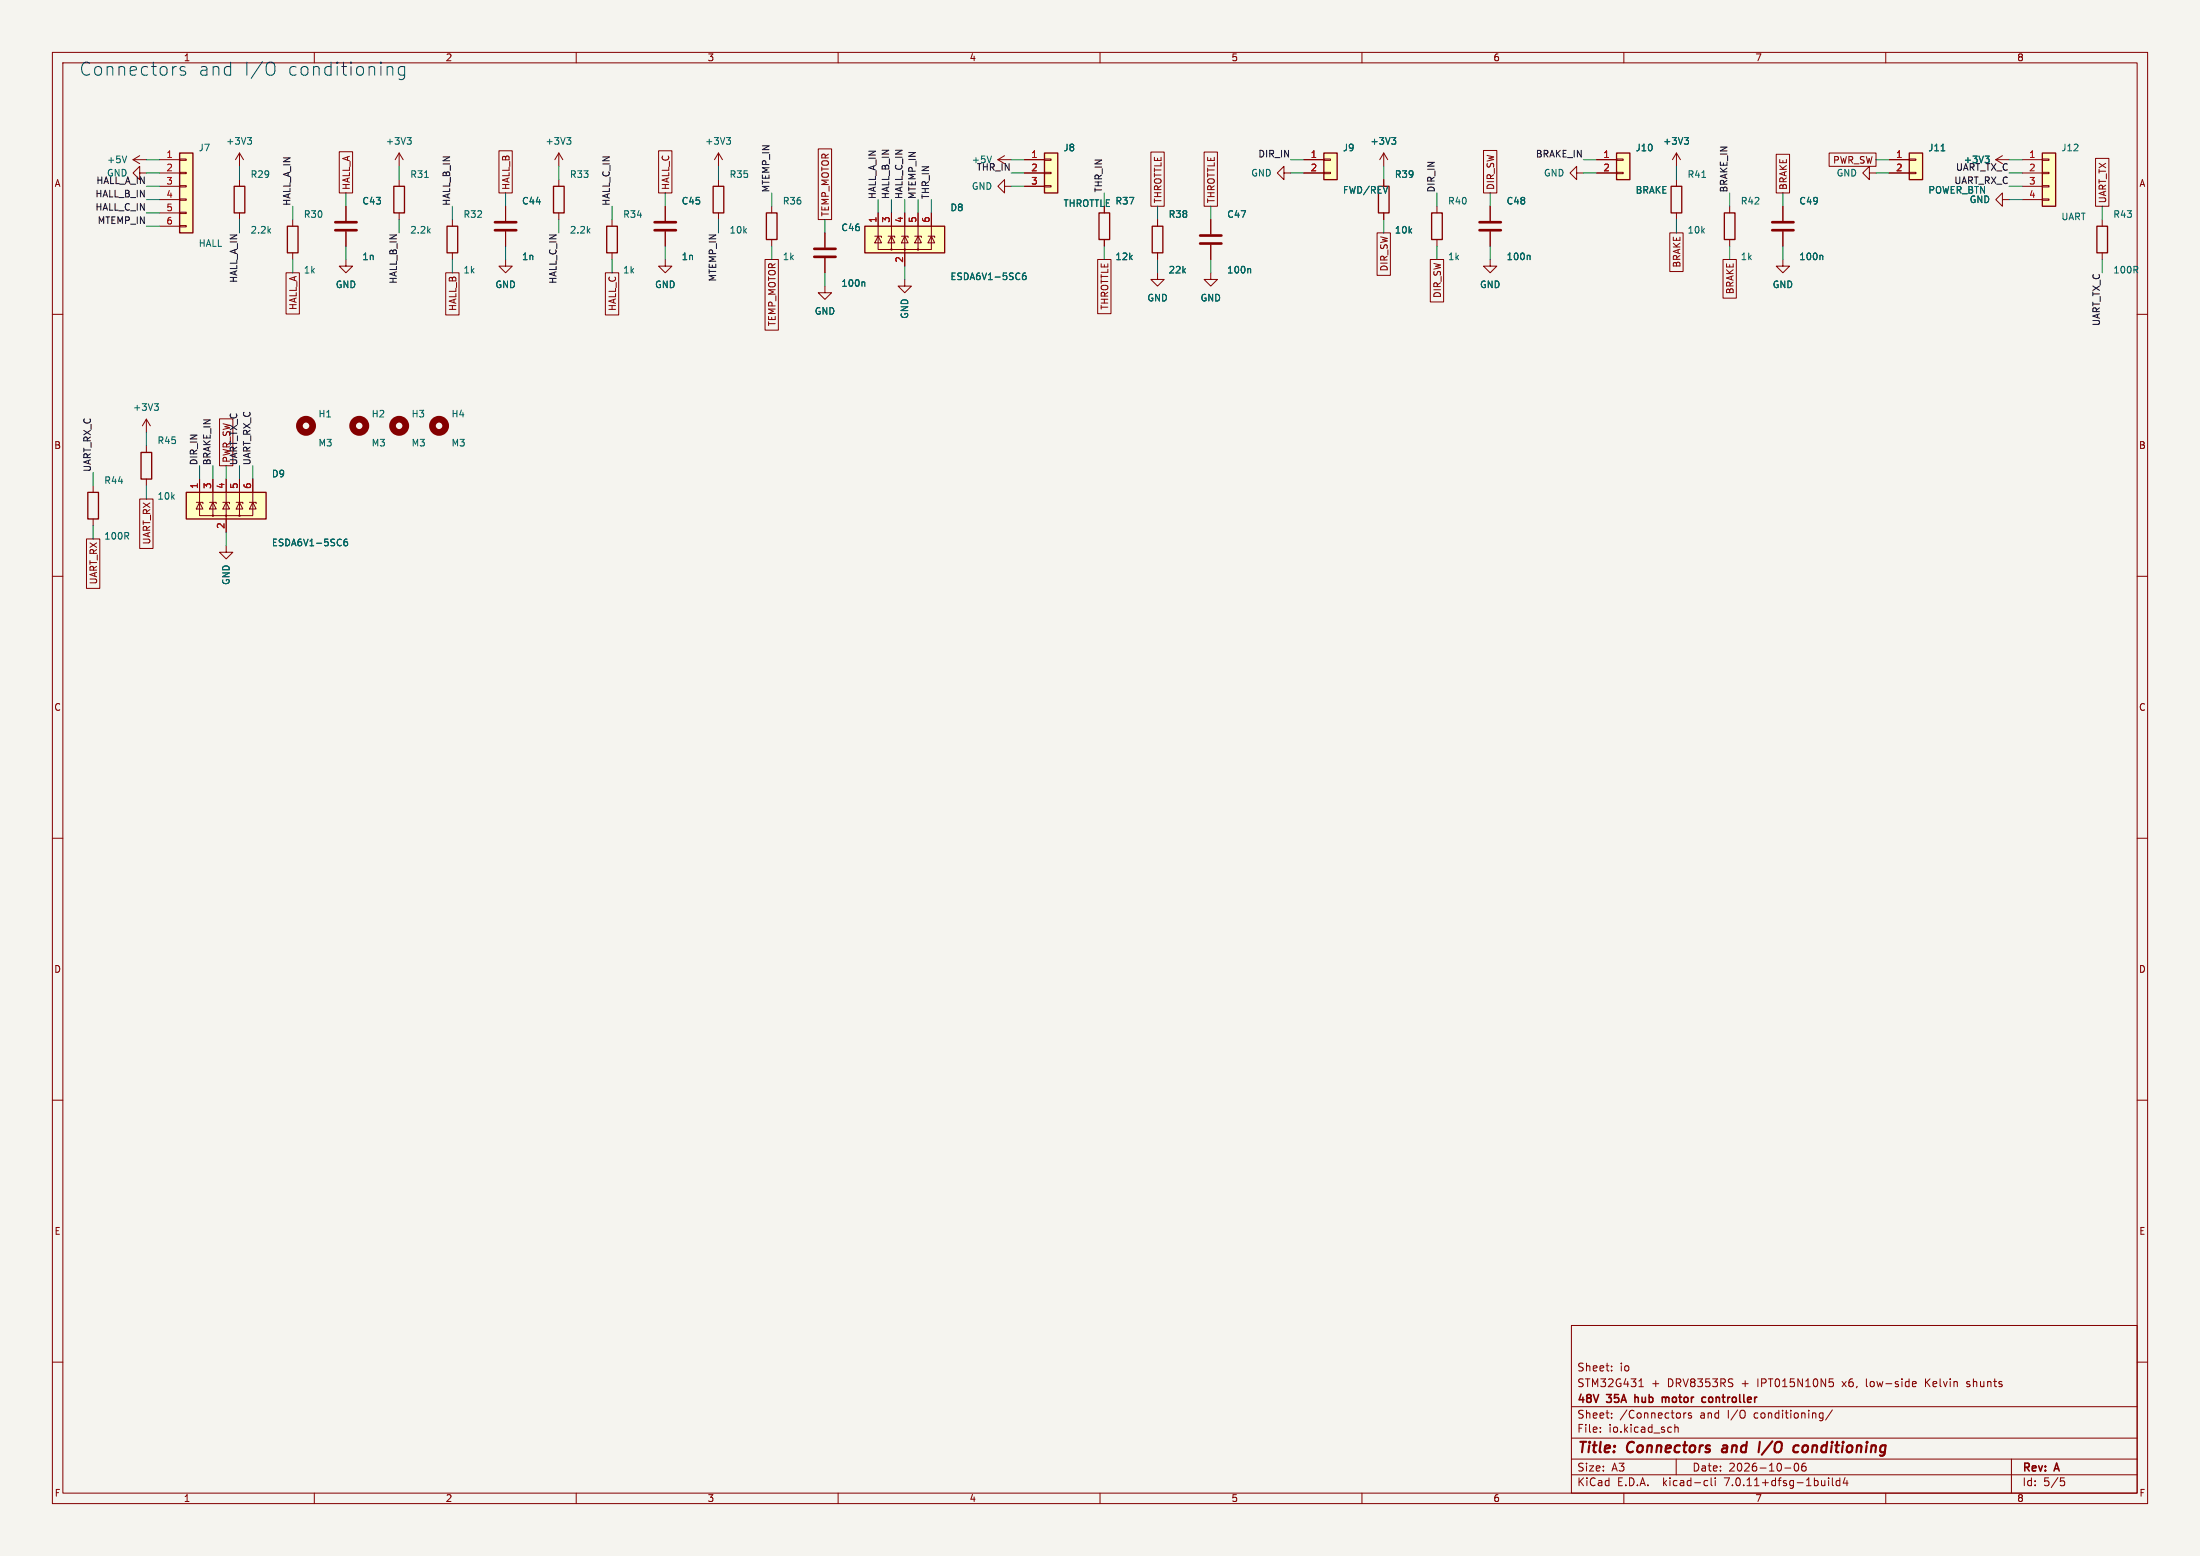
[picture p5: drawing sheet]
<svg xmlns="http://www.w3.org/2000/svg" width="420mm" height="297mm" viewBox="0 0 420 297" stroke-linecap="round" stroke-linejoin="round" font-family="sans-serif">
<path d="M0 0h420v297h-420z" fill="#f5f4ef" stroke="#f5f4ef" stroke-width=".19"/>
<g fill="none" stroke="#840000" stroke-width=".19">
<path d="M10 10h400v277h-400zM12 12h396v273h-396zM60 10v2M110 10v2M160 10v2M210 10v2M260 10v2M310 10v2M360 10v2M25.4 30.5l1.3 .7M25.4 30.5h2.5M26.7 33v-1.2l-1.3 1.2 1.3 1.3v-1.3h1.2"/>
<path d="M26.7 29.7l-1.3 .8M30.5 30.5h3.8M30.5 33h3.8M30.5 35.6h3.8M30.5 38.1h3.8M34.3 38h1.3v.2h-1.3zM34.3 35.4h1.3v.3h-1.3zM34.3 32.9h1.3v.2h-1.3zM34.3 30.4h1.3v.2h-1.3zM45.7 29.2l-.7 1.3M45.7 29.2v2.6M45.7 34.3v1.3"/>
<path d="M45.7 29.2l.8 1.3M64.8 29h2.5v7.8h-2.5zM66 39.4v2.8M76.2 29.2v2.6M76.2 34.3v1.3M76.2 29.2l-.8 1.3M76.2 29.2l.8 1.3M95.2 28.8h2.6v8h-2.6zM96.5 39.4v2.8M106.7 29.2v2.6M106.7 34.3v1.3M106.7 29.2l-.8 1.3"/>
<path d="M106.7 29.2l.7 1.3M125.7 28.8h2.6v8h-2.6zM127 39.4v2.8M137.2 29.2l-.8 1.3M137.2 29.2v2.6M137.2 34.3v1.3M137.2 29.2l.7 1.3M147.3 39.4v1.2M156.2 28.4h2.6v13.5h-2.6zM190.5 30.5h2.5M190.5 30.5l1.3 .7M191.8 35.6v-1.3l-1.3 1.3 1.3 1.2v-1.2h1.2"/>
<path d="M191.8 29.7l-1.3 .8M195.6 30.5h3.8M195.6 33h3.8M195.6 35.6h3.8M199.4 35.4h1.3v.3h-1.3zM199.4 32.9h1.3v.2h-1.3zM199.4 30.4h1.3v.2h-1.3zM210.8 39.4v1.2M219.7 29h2.6v10.4h-2.6zM229.9 29h2.5v10.4h-2.5zM245.1 33v-1.2l-1.3 1.2 1.3 1.3v-1.3h1.3M248.9 30.5h3.8"/>
<path d="M248.9 33h3.8M252.7 32.9h1.3v.2h-1.3zM252.7 30.4h1.3v.2h-1.3zM264.2 29.2v2.6M264.2 34.3v1.3M264.2 29.2l-.8 1.3M264.2 29.2l.7 1.3M274.3 39.4v1.2M283.2 28.7h2.5v8.1h-2.5zM284.5 39.4v2.8M301 33v-1.2l-1.3 1.2 1.3 1.3v-1.3h1.3M304.8 30.5h3.8"/>
<path d="M304.8 33h3.8M308.6 32.9h1.3v.2h-1.3zM308.6 30.4h1.3v.2h-1.3zM320 29.2v2.6M320 34.3v1.3M320 29.2l-.7 1.3M320 29.2l.8 1.3M330.2 39.4v1.2M339.1 29.4h2.5v7.4h-2.5zM340.4 39.4v2.8M349.2 29.2h8.9v2.6h-8.9zM356.9 33v-1.2l-1.3 1.2 1.3 1.3v-1.3h1.2"/>
<path d="M360.7 30.5h3.8M360.7 33h3.8M364.5 32.9h1.3v.2h-1.3zM364.5 30.4h1.3v.2h-1.3zM381 30.5h2.5M381 30.5l1.3 .7M382.3 38.1v-1.3l-1.3 1.3 1.3 1.3v-1.3h1.2M382.3 29.7l-1.3 .8M386.1 30.5h3.8M386.1 33h3.8M386.1 35.6h3.8M386.1 38.1h3.8"/>
<path d="M389.9 38h1.3v.2h-1.3zM389.9 35.4h1.3v.3h-1.3zM389.9 32.9h1.3v.2h-1.3zM389.9 30.4h1.3v.2h-1.3zM400 30.2h2.6v9.2h-2.6zM10 60h2M30.5 40.6h3.8M30.5 43.2h3.8M34.3 43.1h1.3v.2h-1.3zM34.3 40.5h1.3v.3h-1.3zM45.7 40.6v1.3M54.6 52.1h2.6v7.8h-2.6z"/>
<path d="M55.9 41.9v1.3M55.9 48.3v1.2M66 49.5v1.3h1.3l-1.3 1.3-1.2-1.3h1.2M66 44.2v2.8M76.2 40.6v1.3M85.1 52.1h2.5v8h-2.5zM86.4 41.9v1.3M86.4 48.3v1.2M96.5 49.5v1.3h1.3l-1.3 1.3-1.3-1.3h1.3M96.5 44.2v2.8M106.7 40.6v1.3M115.6 52.1h2.5v8h-2.5z"/>
<path d="M116.8 41.9v1.3M116.8 48.3v1.2M127 49.5v1.3h1.3l-1.3 1.3-1.3-1.3h1.3M127 44.2v2.8M137.2 40.6v1.3M146 49.5h2.6v13.5h-2.6zM147.3 45.7v1.3M157.5 54.6v1.3h1.2l-1.2 1.3-1.3-1.3h1.3M157.5 44.5v2.7M157.5 49.3v2.8M167 45.1h1.3v.2M167.6 45.1l.7 1.3h-1.3z"/>
<path d="M167.6 40.6v7h10.2v-7M169.5 45.1h1.3v.2M170.2 45.1l.6 1.3h-1.3zM170.2 40.6v7M172.1 45.1h1.3v.2M172.7 45.1l.7 1.3h-1.3zM172.7 53.3v1.3h1.3l-1.3 1.3-1.3-1.3h1.3M172.7 40.6v10.2M174.6 45.1h1.3v.2M175.3 45.1l.6 1.3h-1.3zM175.3 40.6v7M177.2 45.1h1.2v.2"/>
<path d="M177.8 45.1l.6 1.3h-1.2zM209.5 49.5h2.6v10.4h-2.6zM210.8 45.7v1.3M221 52.1v1.2h1.2l-1.2 1.3-1.3-1.3h1.3M221 41.9v1.3M221 48.3v1.2M231.1 52.1v1.2h1.3l-1.3 1.3-1.2-1.3h1.2M231.1 41.9v2.8M231.1 46.7v2.8M262.9 44.5h2.5v8.1h-2.5zM264.2 40.6v1.3M273 49.5h2.6v8.1h-2.6z"/>
<path d="M274.3 45.7v1.3M284.5 49.5v1.3h1.2l-1.2 1.3-1.3-1.3h1.3M284.5 44.2v2.8M318.8 44.5h2.5v7.3h-2.5zM320 40.6v1.3M328.9 49.5h2.6v7.4h-2.6zM330.2 45.7v1.3M340.4 49.5v1.3h1.2l-1.2 1.3-1.3-1.3h1.3M340.4 44.2v2.8M401.3 41.9v1.3M401.3 48.3v1.2M408 60h2"/>
<path d="M41.9 79.9h2.6v9h-2.6zM17.8 92.7v1.3M17.8 99.1v1.2M26.7 95.3h2.5v9.4h-2.5zM27.9 80l-.7 1.3M27.9 80v2.6M27.9 85.1v1.3M27.9 91.4v1.3M27.9 80l.8 1.3M37.5 95.9h1.2v.2M38.1 95.9l.6 1.3h-1.2zM38.1 91.4v7h10.2v-7"/>
<path d="M40 95.9h1.3v.2M40.6 95.9l.7 1.3h-1.3zM40.6 91.4v7M42.5 95.9h1.3v.2M43.2 95.9l.6 1.3h-1.3zM43.2 91.4v10.2M45.1 95.9h1.3v.2M45.7 95.9l.7 1.3h-1.3zM45.7 91.4v7M47.6 95.9h1.3v.2M48.3 95.9l.6 1.3h-1.3zM10 110h2"/>
<path d="M16.5 102.9h2.6v9.4h-2.6zM43.2 104.1v1.3h1.2l-1.2 1.3-1.3-1.3h1.3M408 110h2M10 160h2M408 160h2M10 210h2M408 210h2M10 260h2M300 253h108v32h-108zM408 260h2M300 278.5h108M300 274.5h108"/>
<path d="M300 268.5h108M305.5 273.2v.2M305.5 272.5v.1M307.7 270.5v.2M307.7 260.8v.1M307.7 261.5v.2M307.7 269.8v.1M312.9 264.7h.8M313 263.5l.3-.3v1.5M319.7 271.9v1.5M319.7 272.5l.2-.1 .4 .1 .1 .9M320 278.5v3"/>
<path d="M321.4 269.7v1M321.9 269.7l-.3 .1-.2 .2M322.9 269.8l-.4-.1-.2 .2 .1 .2 .5 .2v.3h-.6M342.7 279.4l.2-.1a.8 .8 0 0 1 .5 .7 .8 .8 0 0 1-.5 .8 1 1 0 0 1-.2-1.4zM344.2 279.4a1.17 1.17 0 0 0-.1 1.3h.6l.1-.6-.3-.2h-.3l-.3 .2M347.6 269.7l.4 .1M348 270.6l-.4 .1M348 269.7v1.2l-.1 .2-.4 .1M349.2 263.2h.7M349.4 263.8h.3l.3 .2-.1 .6-.5 .1M349.8 269.1l-1.3 1.9M365.1 264.5l.2 .2 .4-.1"/>
<path d="M365.1 263.9l.2-.2h.3l.2 .2v.1l-.7 .2M367.6 263.2v1.5M368.4 263.2l-.8 .8M375.4 264.6l.5 .1M375.7 263.7l-.3 .2 .3 .3M384 278.5v6.5M60 285v2M110 285v2M160 285v2M210 285v2M260 285v2M300 281.5h108"/>
<path d="M310 285v2M325.6 282.6l.4 .1M326 283.5l-.4 .1M326.7 282.1v1.3l.2 .2M327.4 282.1v.1M327.4 282.6v1M340.7 280.2h1.2M349.1 282.1v.1M349.1 282.6v1M349.8 282.1v1.3l.2 .2M351.2 282.7l-.4-.1-.3 .3 .2 .6h.5M351.2 282.1v1.5"/>
<path d="M352.2 282l-.3 1.1h.9M352.6 282.6v1M360 285v2M393.4 282.1h.7M393.5 282.7h.4l.3 .2-.2 .6-.5 .1"/>
<circle cx="170.2" cy="47.6" r=".13"/>
<circle cx="172.7" cy="47.6" r=".13"/>
<circle cx="175.3" cy="47.6" r=".13"/>
<circle cx="40.6" cy="98.4" r=".13"/>
<circle cx="43.2" cy="98.4" r=".13"/>
<circle cx="45.7" cy="98.4" r=".13"/>
</g>
<path d="M328.8 276.5l-.1 .4 .3 .3M336 275.2l-.3 2M338.4 275.1l-2.1 2.6M343.4 276a.66 .66 0 0 0-1 .3l-.1 .5 .2 .3h.8M344.1 276.3v.7" fill="none" stroke="#840000" stroke-width=".4"/>
<path d="M312.1 266.2v1.5M312.2 266.8h-.1M317.3 266.7v1M317.3 266.8l.5-.1 .2 .2M318 266.9v.8M318 266.8v.1M325.2 266.7l.4 .1M325.6 267.6l-.4 .1" fill="none" stroke="#840000" stroke-width=".3"/>
<g fill="none" stroke="#840000" stroke-width=".25">
<path d="M34.3 29.2h2.5v15.3h-2.5zM44.7 35.6h2v5h-2zM75.2 35.6h2v5h-2zM105.7 35.6h2v5h-2zM136.1 35.6h2.1v5h-2.1zM199.4 29.2h2.5v7.6h-2.5zM252.7 29.2h2.6v5.1h-2.6zM263.1 35.6h2.1v5h-2.1zM308.6 29.2h2.5v5.1h-2.5zM319 35.6h2.1v5h-2.1zM364.5 29.2h2.5v5.1h-2.5zM389.9 29.2h2.5v10.2h-2.5z"/>
<path d="M54.9 43.2h2v5.1h-2zM85.3 43.2h2.1v5.1h-2.1zM115.8 43.2h2.1v5.1h-2.1zM146.3 40.6h2v5.1h-2zM165.1 43.2h15.2v5.1h-15.2zM209.8 40.6h2v5.1h-2zM220 43.2h2v5.1h-2zM273.3 40.6h2v5.1h-2zM329.2 40.6h2v5.1h-2zM400.3 43.2h2v5.1h-2zM16.8 94h2v5.1h-2zM26.9 86.4h2.1v5h-2.1z"/>
<path d="M35.6 94h15.2v5.1h-15.2z"/>
</g>
<g fill="none" stroke="#006464" stroke-width=".19">
<path d="M24.2 29.8l-.4 1.3M47.2 26.3h.8l-.4 .4M47.8 26.7l.2 .3v.3l-.2 .2M77.7 26.3h.8l-.4 .4M78.3 26.7l.2 .3v.3l-.2 .2M81 33.9h.8M108.2 26.3h.8l-.4 .4M108.7 26.7l.3 .3v.3l-.3 .2M138.7 26.3h.8l-.5 .4M139.2 26.7l.3 .3v.3l-.3 .2M189.3 29.8l-.4 1.3M265.7 26.3h.8l-.5 .4"/>
<path d="M266.2 26.7l.3 .3v.3l-.3 .2M321.6 26.3h.7l-.4 .4M322.1 26.7l.2 .3v.3l-.2 .2M324.9 33.9h.7M370.6 28.8h.7M379 29.8h.7l-.4 .5M379.5 30.3l.2 .2v.3M164.9 53.8l.2 .2v.6M195.8 52.1l-.4 .1a.86 .86 0 0 0 0 1.2l.4-.1 .1-.5-.2-.2-.4 .1-.1 .1M238.6 51.3l.2 .1v.7M291.9 48.7l.2 .2v.7M347.8 48.7l.2 .2v.7"/>
<path d="M29.5 77.1h.7l-.4 .4M30 77.5l.2 .3v.3l-.2 .2M66.2 102.9l-.3 .1a.86 .86 0 0 0 0 1.2l.4-.1 .1-.5-.3-.2-.3 .1-.2 .1"/>
</g>
<g fill="none" stroke="#840000" stroke-width=".51">
<path d="M64 43.9h4.1M64 42.4h4.1M94.5 43.9h4.1M94.5 42.4h4.1M125 43.9h4M125 42.4h4M155.4 49h4.1M155.4 47.5h4.1M229.1 46.5h4.1M229.1 45h4.1M282.4 43.9h4.1M282.4 42.4h4.1"/>
<path d="M338.3 43.9h4.1M338.3 42.4h4.1"/>
</g>
<g fill="#ffffc2" stroke="#ffffc2" stroke-width=".19">
<path d="M364.5 29.2h2.5v5.1h-2.5z"/>
<path d="M199.4 29.2h2.5v7.6h-2.5z"/>
<path d="M165.1 43.2h15.2v5.1h-15.2z"/>
<path d="M389.9 29.2h2.5v10.2h-2.5z"/>
<path d="M308.6 29.2h2.5v5.1h-2.5z"/>
<path d="M252.7 29.2h2.6v5.1h-2.6z"/>
<path d="M34.3 29.2h2.5v15.3h-2.5z"/>
<path d="M35.6 94h15.2v5.1h-15.2z"/>
</g>
<g fill="none" stroke="#840000" stroke-width="1.3">
<circle cx="58.4" cy="81.3" r="1.27"/>
<circle cx="68.6" cy="81.3" r="1.27"/>
<circle cx="76.2" cy="81.3" r="1.27"/>
<circle cx="83.8" cy="81.3" r="1.27"/>
</g>
<path d="M35.3 12.8l-.6-.1-.3 .4 .1 .3 .8 .2 .2 .3-.2 .3-.2 .2-.7-.2M51.9 11.9l.2 .1a1.77 1.77 0 0 1 0 2.2l-.2 .2M74 12.8l.3-.1 .6 .1 .1 .3v1.3M77.2 12.8l-.7-.1-.4 .5v.7l.2 .3 .2 .2 .7-.2M77.2 12.7v2a.68 .68 0 0 1-1 .4" fill="none" stroke="#0000c2" stroke-width=".19"/>
<g fill="none" stroke="#009600" stroke-width=".19">
<path d="M27.9 33h2.6M27.9 30.5h2.6M27.9 38.1h2.6M27.9 35.6h2.6M45.7 31.8v2.5M55.9 39.4v2.5M66 36.8v2.6M76.2 31.8v2.5M86.4 39.4v2.5M96.5 36.8v2.6M106.7 31.8v2.5M116.8 39.4v2.5"/>
<path d="M127 36.8v2.6M137.2 31.8v2.5M147.3 36.8v2.6M167.6 38.1v2.5M170.2 38.1v2.5M172.7 38.1v2.5M175.3 38.1v2.5M177.8 38.1v2.5M193 33h2.6M193 30.5h2.6M193 35.6h2.6M210.8 36.8v2.6"/>
<path d="M221 39.4v2.5M231.1 39.4v2.5M246.4 33h2.5M246.4 30.5h2.5M264.2 31.8v2.5M274.3 36.8v2.6M284.5 36.8v2.6M302.3 33h2.5M302.3 30.5h2.5M320 31.8v2.5M330.2 36.8v2.6M340.4 36.8v2.6"/>
<path d="M358.1 33h2.6M358.1 30.5h2.6M383.5 33h2.6M383.5 30.5h2.6M383.5 38.1h2.6M383.5 35.6h2.6M401.3 39.4v2.5M27.9 43.2h2.6M27.9 40.6h2.6M45.7 41.9v2.6M55.9 49.5v2.6M66 47v2.5"/>
<path d="M76.2 41.9v2.6M86.4 49.5v2.6M96.5 47v2.5M106.7 41.9v2.6M116.8 49.5v2.6M127 47v2.5M137.2 41.9v2.6M147.3 47v2.5M157.5 41.9v2.6M157.5 52.1v2.5M172.7 50.8v2.5M210.8 47v2.5"/>
<path d="M221 49.5v2.6M231.1 49.5v2.6M264.2 41.9v2.6M274.3 47v2.5M284.5 47v2.5M320 41.9v2.6M330.2 47v2.5M340.4 47v2.5M401.3 49.5v2.6M17.8 90.2v2.5M27.9 82.6v2.5M27.9 92.7v2.6"/>
<path d="M38.1 88.9v2.5M40.6 88.9v2.5M43.2 88.9v2.5M45.7 88.9v2.5M48.3 88.9v2.5M17.8 100.3v2.6M43.2 101.6v2.5"/>
</g>
<g font-size="3.5" fill="#0000c2">
<text x="15" y="14.7">Connectors</text>
<text x="37.7" y="14.7">and</text>
<text x="46.3" y="14.7">I/O</text>
<text x="54.6" y="14.7">conditioning</text>
</g>
<g font-size="2.8" fill="#840000">
<text x="301" y="277.9">Title:</text>
<text x="310.6" y="277.9">Connectors</text>
<text x="329.6" y="277.9">and</text>
<text x="337.4" y="277.9">I/O</text>
<text x="344.9" y="277.9">conditioning</text>
</g>
<g font-size="2.1" fill="#840000">
<text x="301" y="262">Sheet:</text>
<text x="309.2" y="262">io</text>
<text x="301" y="268.2">48V</text>
<text x="301" y="265">STM32G431</text>
<text x="306.9" y="268.2">35A</text>
<text x="312.8" y="268.2">hub</text>
<text x="315.2" y="265">+</text>
<text x="318.4" y="265">DRV8353RS</text>
<text x="318.6" y="268.2">motor</text>
<text x="326.8" y="268.2">controller</text>
<text x="332.6" y="265">+</text>
<text x="335.8" y="265">IPT015N10N5</text>
<text x="352.1" y="265">x6,</text>
<text x="356.8" y="265">low-side</text>
<text x="368.2" y="265">Kelvin</text>
<text x="376.3" y="265">shunts</text>
<text x="301" y="273.7">File:</text>
<text x="301" y="271">Sheet:</text>
<text x="307.1" y="273.7">io.kicad_sch</text>
<text x="309.2" y="271">/Connectors</text>
<text x="324.6" y="271">and</text>
<text x="330" y="271">I/O</text>
<text x="335.1" y="271">conditioning/</text>
<text x="301" y="281.1">Size:</text>
<text x="307.6" y="281.1">A3</text>
<text x="323" y="281.1">Date:</text>
<text x="330" y="281.1">2026-10-06</text>
<text x="386" y="281.3">Rev:</text>
<text x="392.4" y="281.3">A</text>
<text x="301" y="283.9">KiCad</text>
<text x="308.7" y="283.9">E.D.A.</text>
<text x="317.6" y="283.9">kicad-cli</text>
<text x="329.5" y="283.9">7.0.11+dfsg-1build4</text>
<text x="386" y="283.9">Id:</text>
<text x="390.1" y="283.9">5/5</text>
</g>
<g font-size="1.8" fill="#840000">
<text x="35" y="11.9">1</text>
<text x="85" y="11.9">2</text>
<text x="135" y="11.9">3</text>
<text x="185" y="11.9">4</text>
<text x="235" y="11.9">5</text>
<text x="285" y="11.9">6</text>
<text x="335" y="11.9">7</text>
<text x="385" y="11.9">8</text>
<text x="10.3" y="35.9">A</text>
<text x="349.8" y="31.4">PWR_SW</text>
<text x="408.3" y="35.9">A</text>
<text x="67" y="36.4" transform="rotate(-90 67 36.4)">HALL_A</text>
<text x="97.5" y="36.4" transform="rotate(-90 97.5 36.4)">HALL_B</text>
<text x="128" y="36.4" transform="rotate(-90 128 36.4)">HALL_C</text>
<text x="158.4" y="41.4" transform="rotate(-90 158.4 41.4)">TEMP_MOTOR</text>
<text x="221.9" y="38.9" transform="rotate(-90 221.9 38.9)">THROTTLE</text>
<text x="232.1" y="38.9" transform="rotate(-90 232.1 38.9)">THROTTLE</text>
<text x="285.4" y="36.4" transform="rotate(-90 285.4 36.4)">DIR_SW</text>
<text x="341.3" y="36.4" transform="rotate(-90 341.3 36.4)">BRAKE</text>
<text x="402.3" y="38.9" transform="rotate(-90 402.3 38.9)">UART_TX</text>
<text x="265.1" y="51.9" transform="rotate(-90 265.1 51.9)">DIR_SW</text>
<text x="321" y="51.2" transform="rotate(-90 321 51.2)">BRAKE</text>
<text x="56.8" y="59.3" transform="rotate(-90 56.8 59.3)">HALL_A</text>
<text x="87.3" y="59.5" transform="rotate(-90 87.3 59.5)">HALL_B</text>
<text x="117.8" y="59.5" transform="rotate(-90 117.8 59.5)">HALL_C</text>
<text x="211.8" y="59.2" transform="rotate(-90 211.8 59.2)">THROTTLE</text>
<text x="275.3" y="57" transform="rotate(-90 275.3 57)">DIR_SW</text>
<text x="331.2" y="56.3" transform="rotate(-90 331.2 56.3)">BRAKE</text>
<text x="148.3" y="62.4" transform="rotate(-90 148.3 62.4)">TEMP_MOTOR</text>
<text x="10.3" y="85.9">B</text>
<text x="408.2" y="85.9">B</text>
<text x="28.9" y="104" transform="rotate(-90 28.9 104)">UART_RX</text>
<text x="18.7" y="111.7" transform="rotate(-90 18.7 111.7)">UART_RX</text>
<text x="10.3" y="135.9">C</text>
<text x="408.2" y="135.9">C</text>
<text x="10.3" y="185.9">D</text>
<text x="408.2" y="185.9">D</text>
<text x="10.3" y="235.9">E</text>
<text x="408.3" y="235.9">E</text>
<text x="10.3" y="285.9">F</text>
<text x="35" y="286.9">1</text>
<text x="85" y="286.9">2</text>
<text x="135" y="286.9">3</text>
<text x="185" y="286.9">4</text>
<text x="235" y="286.9">5</text>
<text x="285" y="286.9">6</text>
<text x="335" y="286.9">7</text>
<text x="385" y="286.9">8</text>
<text x="408.3" y="285.9">F</text>
</g>
<g font-size="1.8" fill="#006464">
<text x="37.8" y="29.1">J7</text>
<text x="43.1" y="27.8">+3V3</text>
<text x="73.6" y="27.8">+3V3</text>
<text x="104" y="27.8">+3V3</text>
<text x="134.5" y="27.8">+3V3</text>
<text x="202.9" y="29.1">J8</text>
<text x="256.3" y="29.1">J9</text>
<text x="261.5" y="27.8">+3V3</text>
<text x="312.2" y="29.1">J10</text>
<text x="317.4" y="27.8">+3V3</text>
<text x="368" y="29.1">J11</text>
<text x="393.4" y="29.1">J12</text>
<text x="20.3" y="31.3">+5V</text>
<text x="20.3" y="33.9">GND</text>
<text x="47.7" y="34.2">R29</text>
<text x="78.2" y="34.2">R31</text>
<text x="108.7" y="34.2">R33</text>
<text x="139.2" y="34.2">R35</text>
<text x="238.8" y="33.9">GND</text>
<text x="266.2" y="34.2">R39</text>
<text x="294.6" y="33.9">GND</text>
<text x="322.1" y="34.2">R41</text>
<text x="350.5" y="33.9">GND</text>
<text x="373" y="35.2">UART_RX_C</text>
<text x="373.3" y="32.7">UART_TX_C</text>
<text x="374.8" y="31.3">+3V3</text>
<text x="57.9" y="41.8">R30</text>
<text x="69.1" y="39.2">C43</text>
<text x="88.4" y="41.8">R32</text>
<text x="99.6" y="39.2">C44</text>
<text x="118.9" y="41.8">R34</text>
<text x="130" y="39.2">C45</text>
<text x="149.3" y="39.2">R36</text>
<text x="181.3" y="40.5">D8</text>
<text x="185.4" y="36.4">GND</text>
<text x="202.9" y="39.7">THROTTLE</text>
<text x="212.8" y="39.2">R37</text>
<text x="223" y="41.8">R38</text>
<text x="234.2" y="41.8">C47</text>
<text x="256.3" y="37.2">FWD/REV</text>
<text x="276.3" y="39.2">R40</text>
<text x="287.5" y="39.2">C48</text>
<text x="312.2" y="37.2">BRAKE</text>
<text x="332.2" y="39.2">R42</text>
<text x="343.4" y="39.2">C49</text>
<text x="368" y="37.2">POWER_BTN</text>
<text x="375.9" y="39">GND</text>
<text x="403.3" y="41.8">R43</text>
<text x="37.8" y="47.3">HALL</text>
<text x="47.7" y="44.8">2.2k</text>
<text x="78.2" y="44.8">2.2k</text>
<text x="108.7" y="44.8">2.2k</text>
<text x="139.2" y="44.8">10k</text>
<text x="160.5" y="44.3">C46</text>
<text x="266.2" y="44.8">10k</text>
<text x="322.1" y="44.8">10k</text>
<text x="393.4" y="42.2">UART</text>
<text x="57.9" y="52.4">1k</text>
<text x="69.1" y="49.9">1n</text>
<text x="88.4" y="52.4">1k</text>
<text x="99.6" y="49.9">1n</text>
<text x="118.9" y="52.4">1k</text>
<text x="130" y="49.9">1n</text>
<text x="149.3" y="49.9">1k</text>
<text x="181.3" y="53.7">ESDA6V1-5SC6</text>
<text x="212.8" y="49.9">12k</text>
<text x="223" y="52.4">22k</text>
<text x="234.2" y="52.4">100n</text>
<text x="276.3" y="49.9">1k</text>
<text x="287.5" y="49.9">100n</text>
<text x="332.2" y="49.9">1k</text>
<text x="343.4" y="49.9">100n</text>
<text x="403.3" y="52.4">100R</text>
<text x="64" y="55.2">GND</text>
<text x="94.5" y="55.2">GND</text>
<text x="125" y="55.2">GND</text>
<text x="160.5" y="54.9">100n</text>
<text x="218.9" y="57.7">GND</text>
<text x="229.1" y="57.7">GND</text>
<text x="282.4" y="55.2">GND</text>
<text x="338.3" y="55.2">GND</text>
<text x="155.4" y="60.3">GND</text>
<text x="173.6" y="61" transform="rotate(-90 173.6 61)">GND</text>
<text x="25.3" y="78.6">+3V3</text>
<text x="60.7" y="79.9">H1</text>
<text x="70.9" y="79.9">H2</text>
<text x="78.5" y="79.9">H3</text>
<text x="86.1" y="79.9">H4</text>
<text x="30" y="85">R45</text>
<text x="60.7" y="85.4">M3</text>
<text x="70.9" y="85.4">M3</text>
<text x="78.5" y="85.4">M3</text>
<text x="86.1" y="85.4">M3</text>
<text x="19.8" y="92.6">R44</text>
<text x="30" y="95.6">10k</text>
<text x="51.8" y="91.3">D9</text>
<text x="19.8" y="103.2">100R</text>
<text x="51.8" y="104.5">ESDA6V1-5SC6</text>
<text x="44" y="111.8" transform="rotate(-90 44 111.8)">GND</text>
</g>
<g font-size="1.8" fill="#0f0f0f">
<text x="18.3" y="35.2">HALL_A_IN</text>
<text x="185.4" y="31.3">+5V</text>
<text x="186.4" y="32.7">THR_IN</text>
<text x="240.1" y="30.1">DIR_IN</text>
<text x="293.1" y="30.1">BRAKE_IN</text>
<text x="18.1" y="40.3">HALL_C_IN</text>
<text x="18.1" y="37.7">HALL_B_IN</text>
<text x="55.5" y="39.4" transform="rotate(-90 55.5 39.4)">HALL_A_IN</text>
<text x="86" y="39.4" transform="rotate(-90 86 39.4)">HALL_B_IN</text>
<text x="116.5" y="39.4" transform="rotate(-90 116.5 39.4)">HALL_C_IN</text>
<text x="147" y="36.8" transform="rotate(-90 147 36.8)">MTEMP_IN</text>
<text x="167.3" y="38.1" transform="rotate(-90 167.3 38.1)">HALL_A_IN</text>
<text x="169.8" y="38.1" transform="rotate(-90 169.8 38.1)">HALL_B_IN</text>
<text x="172.4" y="38.1" transform="rotate(-90 172.4 38.1)">HALL_C_IN</text>
<text x="174.9" y="38.1" transform="rotate(-90 174.9 38.1)">MTEMP_IN</text>
<text x="177.5" y="38.1" transform="rotate(-90 177.5 38.1)">THR_IN</text>
<text x="210.5" y="36.8" transform="rotate(-90 210.5 36.8)">THR_IN</text>
<text x="274" y="36.8" transform="rotate(-90 274 36.8)">DIR_IN</text>
<text x="329.8" y="36.8" transform="rotate(-90 329.8 36.8)">BRAKE_IN</text>
<text x="18.5" y="42.8">MTEMP_IN</text>
<text x="136.8" y="53.8" transform="rotate(-90 136.8 53.8)">MTEMP_IN</text>
<text x="45.4" y="54.1" transform="rotate(-90 45.4 54.1)">HALL_A_IN</text>
<text x="75.9" y="54.3" transform="rotate(-90 75.9 54.3)">HALL_B_IN</text>
<text x="106.3" y="54.3" transform="rotate(-90 106.3 54.3)">HALL_C_IN</text>
<text x="401" y="62.3" transform="rotate(-90 401 62.3)">UART_TX_C</text>
<text x="37.8" y="88.9" transform="rotate(-90 37.8 88.9)">DIR_IN</text>
<text x="40.3" y="88.9" transform="rotate(-90 40.3 88.9)">BRAKE_IN</text>
<text x="44.1" y="88.4" transform="rotate(-90 44.1 88.4)">PWR_SW</text>
<text x="45.4" y="88.9" transform="rotate(-90 45.4 88.9)">UART_TX_C</text>
<text x="47.9" y="88.9" transform="rotate(-90 47.9 88.9)">UART_RX_C</text>
<text x="17.4" y="90.2" transform="rotate(-90 17.4 90.2)">UART_RX_C</text>
</g>
<g font-size="1.8" fill="#a90000">
<text x="31.7" y="30.2">1</text>
<text x="31.7" y="32.8">2</text>
<text x="31.7" y="35.3">3</text>
<text x="196.8" y="30.2">1</text>
<text x="196.8" y="32.8">2</text>
<text x="196.8" y="35.3">3</text>
<text x="250.1" y="30.2">1</text>
<text x="250.1" y="32.8">2</text>
<text x="306" y="30.2">1</text>
<text x="306" y="32.8">2</text>
<text x="361.9" y="30.2">1</text>
<text x="361.9" y="32.8">2</text>
<text x="387.3" y="30.2">1</text>
<text x="387.3" y="32.8">2</text>
<text x="387.3" y="35.3">3</text>
<text x="31.7" y="37.8">4</text>
<text x="31.7" y="40.4">5</text>
<text x="387.3" y="37.8">4</text>
<text x="31.7" y="42.9">6</text>
<text x="167.4" y="42.6" transform="rotate(-90 167.4 42.6)">1</text>
<text x="169.9" y="42.6" transform="rotate(-90 169.9 42.6)">3</text>
<text x="172.5" y="42.6" transform="rotate(-90 172.5 42.6)">4</text>
<text x="175" y="42.6" transform="rotate(-90 175 42.6)">5</text>
<text x="177.5" y="42.6" transform="rotate(-90 177.5 42.6)">6</text>
<text x="172.5" y="50.2" transform="rotate(-90 172.5 50.2)">2</text>
<text x="37.8" y="93.4" transform="rotate(-90 37.8 93.4)">1</text>
<text x="40.4" y="93.4" transform="rotate(-90 40.4 93.4)">3</text>
<text x="42.9" y="93.4" transform="rotate(-90 42.9 93.4)">4</text>
<text x="45.5" y="93.4" transform="rotate(-90 45.5 93.4)">5</text>
<text x="48" y="93.4" transform="rotate(-90 48 93.4)">6</text>
<text x="42.9" y="101" transform="rotate(-90 42.9 101)">2</text>
</g>
</svg>
